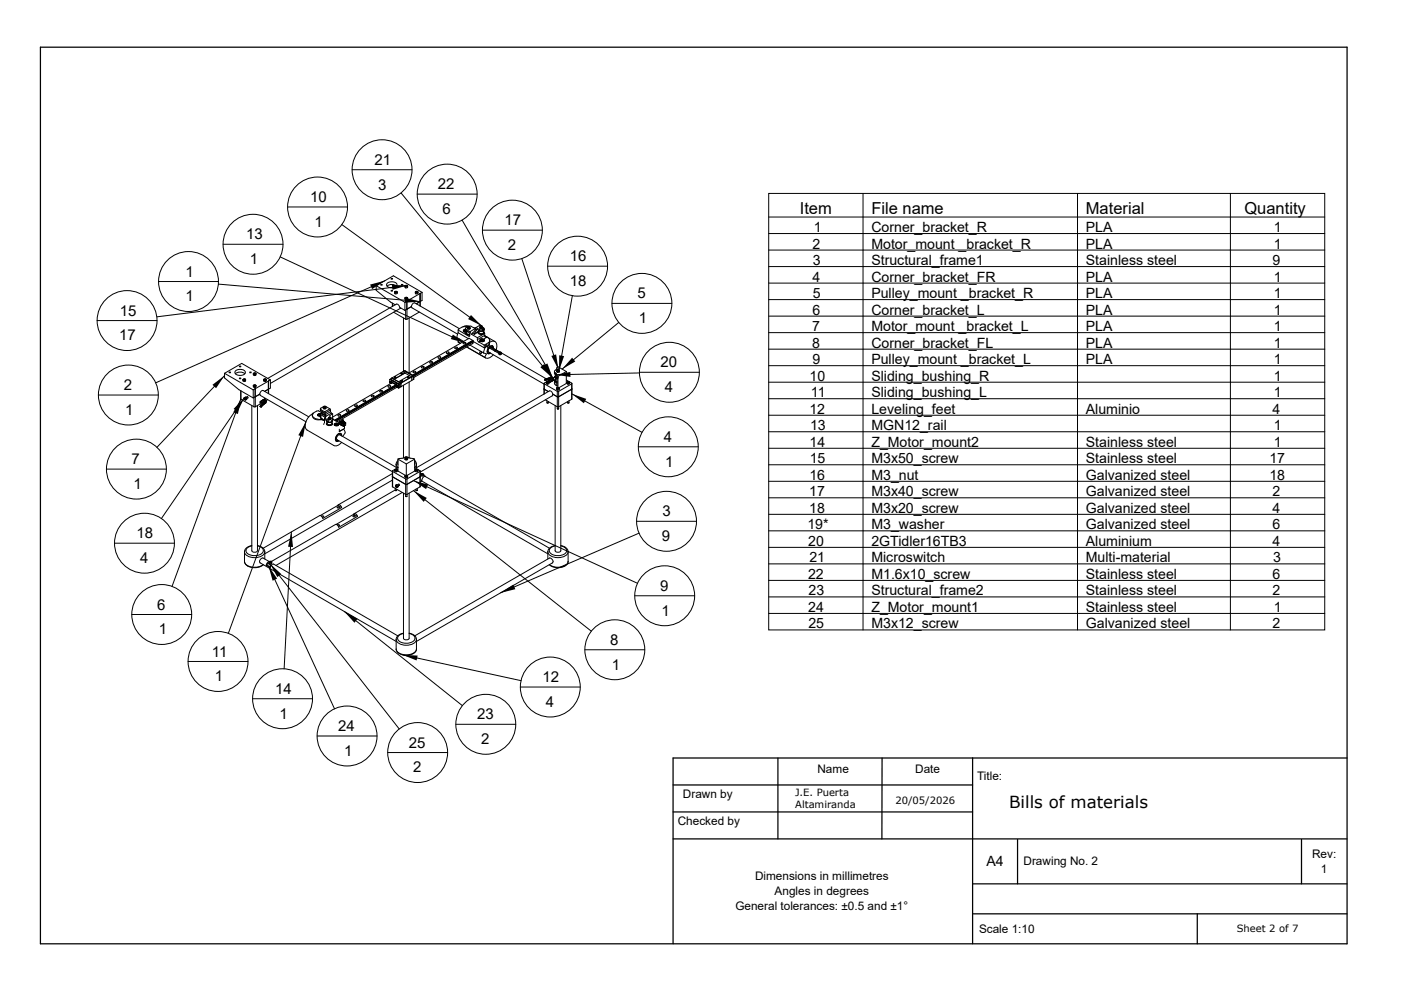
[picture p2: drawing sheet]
<svg xmlns="http://www.w3.org/2000/svg" width="297mm" height="210mm" viewBox="0 0 297 210" stroke-linecap="round" stroke-linejoin="round" font-family="sans-serif">
<g fill="none" stroke="#000" stroke-width=".21">
<path d="M74.7 36h12.7M33.6 59.7h12.7M47.3 51.8h12.7M59.4 54.5l39.3 18.3M61 43.9h12.7M72.5 47.6l29.6 21.5M81.6 59.6l-48.6 21.6M82.9 59.2h.3zM85 40.9l32 39.1M88.5 41.2h12.7M98 46.7l19.2 33.4M102.3 48.8h12.7"/>
<path d="M110.6 54.9l7.8 23.5M116.1 56.5h12.7M163 41h117.9v92.7h-117.9zM163 46h117.9M163 49.6h117.9M163 53.1h117.9M163 56.6h117.9M183 41v92.7M228.5 41v92.7M260.9 41v92.7M20.6 68h12.7M46.3 60.3l42.8 3.7"/>
<path d="M47.6 79.7l-14.3 15.2M47.6 79.2l3.6-2.1 6.1 3.5M47.6 79.2v1l3 2.5 3.1 1.7M47.6 79.2l6.1 3.5M48.6 79h.3zM49.9 79.3a1.55 1.55 0 0 1 2 0M50 78.7a1.71 1.71 0 0 1 1.9 0l.1 .3a1.28 1.28 0 0 1-2.2 0zM50.8 77.7h.3zM52.9 79h.4zM53.7 79.3v.1M53.7 79.3l.1 .3 .3 .1M53.7 79.4h.4"/>
<path d="M53.8 79.3l-.1 .1M53.9 79.3h.1M53.9 79.3l.1 .1M54 79.3h.1M54 79.3h-.1M54 79.2l.1 .1-.1 .1M54 79.2v.1M54 79.2h-.1l.1 .2M54.1 79.4v.3M54.2 79.2h.1M54.2 79.2l-.1 .2-.3-.1M54.2 79.2l-.3-.1-.1 .2"/>
<path d="M54.2 79.2l-.3-.1-.2 .2M54.2 79.2l-.1 .2M54.3 79.3l-.2 .4M79.8 60.6l3.6-2.1 6.1 3.5M79.8 60.6v1l3 2.5 1 .6M79.8 60.6l6 3.5M80.7 60.4h.3zM82.1 60.7a1.55 1.55 0 0 1 2 0M82.1 60.1a1.71 1.71 0 0 1 1.9 0l.2 .3a1.28 1.28 0 0 1-2.2 0zM82.9 61.7h.3zM83.2 64.3v.7M83.5 66.2l2.5 1.5"/>
<path d="M83.7 80l.2 .1M83.7 80v.1h.2M83.7 80h.1M83.7 62l.1 .1M83.7 62l.1 .3M83.7 61.9v.1M83.7 61.9l.5 .1M83.7 61.9h.1M83.8 61.9v.2l.3-.1M83.8 61.9h.4l-.1 .1M83.8 62.1v.2M83.8 61.9l.2 .1"/>
<path d="M84 62h.1M84 61.9l.1 .1-.3-.1M84 61.9v.1M84 61.9h-.2M84.1 62l.1 .1M84.2 62.1h-.4M84.2 62v.1M84.2 62v.3h-.4M85 65.3l-27.7 16M85 79.3h.1M85.1 79.2l-.1 .1M85.1 79.2v.1"/>
<path d="M85.1 79.2h-.1M85.1 79.2l.2 .1M85.1 79.2h.1M85.1 79.3h.1M85.1 79.3h.2M85.1 60.4h.3zM85.3 79.3h-.2M85.3 79.3h.1M85.5 67.5v11.3M85.8 78.7l1.9 1M85.8 78.7l-.3 .2M85.8 78.7l1.8 1.1"/>
<path d="M85.8 65.8l-1.1-.6a.69 .69 0 0 0-.7-.7l-27.2 15.8M85.8 64.1v1.7M85.9 79.1l-2.3 1.4M85.9 79.1h.1M85.9 79.1l-.5-.2-2.3 1.3M85.9 63.2l.1 .2M85.9 63.2l.1 .4M85.9 60.7l.1 .1M85.9 60.7l.1 .4M85.9 79.1l1.4 .8M85.9 60.6v.1M85.9 60.6l.5 .1"/>
<path d="M85.9 63.1v.2M85.9 63.1l.5 .1M85.9 60.6h.1M85.9 60.6l.1 .2h.3M85.9 60.6l.3-.1 .2 .1-.1 .2M85.9 63.1l.1 .2h.3M85.9 63.1v.1M85.9 63.1l.5 .1-.1 .1M86 60.8v.3M86 63.4v.2M86 67.7h.3M86 65.8v1.9"/>
<path d="M86 63.2v.1M86 63.2l.3 .1M86.2 60.7h.1M86.2 60.7h-.1M86.2 63.2v.1M86.2 63.2l-.1 .1M86.2 60.6l-.2 .1h.3M86.2 60.6l.1 .1M86.2 60.6v.1M86.2 63.1v.1M86.2 63.1l.1 .2M86.2 63.1l-.2 .1"/>
<path d="M86.2 63.3h.1M86.2 63.9h.1M86.2 63.9l-.4 .2M86.2 63.9v1.7M86.2 65.6l-.4 .2M86.3 63.9h-.1M86.3 63.9v3.8M86.3 60.6l-53.1 6.6M86.3 60.8h.1M86.3 63.3h.1M86.4 60.8h-.4M86.4 63.3l-.4 .1"/>
<path d="M86.4 60.7v.1M86.4 63.2v.1M86.4 60.7l-.1 .3-.3 .1M86.4 63.2l-.1 .4h-.3M86.5 80h.2v.1M86.5 80l.2 .1M86.5 80h.1M86.7 67.5v11.6M86.8 79.7l-2.3 1.3M87.2 65l.2 .3 9.6 5.6M87.2 65l-1 .6M87.2 65a.72 .72 0 0 1 .8-.7l9.4 5.4"/>
<path d="M87.3 79.9v.8M87.3 79.9l-2.3 1.4M87.6 79.8l-3 1.7M87.6 79.8h.1M87.6 79.8l-.3 .2M87.6 79.8v.7M87.6 78.8l.6 .1-.4 .2-.2-.2zM87.7 79.7v.1M87.7 79.7l-.1 .1M87.7 79.8l-.1 .7M87.7 79.8h-.1M88.1 62l.1 .1"/>
<path d="M88.1 62l.1 .3M88.1 78.8v.2M88.1 61.9v.1M88.1 61.9l.5 .1M88.1 61.9h.1M88.1 61.9l.1 .2 .3-.1M88.1 61.9l.3-.1 .2 .1-.1 .1M88.2 62.1v.2M88.2 61.9v.1M88.4 62h.1M88.4 62h-.2M88.4 61.9v.1"/>
<path d="M88.4 61.9l.1 .1-.3-.1M88.4 61.9h-.2M88.5 62l.1 .1M88.6 62.1h-.4M88.6 62v.1M88.6 62l-.1 .3h-.3M88.9 66.2l-2.6 1.5M89 62.3v2.6M89 64l-.7 .4M89 62.3l-2.7 1.6M89.1 64h-.1M89.1 62.2l-.1 .1"/>
<path d="M89.1 62.2v2.7M89.1 62.2v.1M89.1 64h.1M89.4 77.8l.5 .1-.5 .1zM89.5 62v1.7l-.4 .3M89.5 62l-.4 .3M89.8 77.8v.2M91.2 76.8l.5 .1-.5 .1zM91.6 76.8v.2M92.9 75.7h.3l.3 .2-.6 .1zM93.4 75.7v.3M94.7 74.7l.5 .1-.3 .2-.3-.2z"/>
<path d="M95.1 74.7v.3M96.5 73.7l.3-.1 .2 .2-.5 .1zM96.9 73.7v.2M97.1 72.5l.5 .3M97.1 70.6l2.2 1.3M97.1 70v.6M97.1 70l2.3 1.4 .2-.1-.1-.8-.7-.4M97.1 70.6l-.2 1 1.4 .8M97.4 71.9l-.3 .6M98.3 72.7l.5 .1-.5 .1zM98.3 70.2l.2 .2M98.3 70.2v.1"/>
<path d="M98.3 70.2l.3 .2M98.3 70.1v.3l.5 .1M98.4 70v.3h.5l.1 .5 .6 .1M98.4 70l-.1 .2M98.5 70.4h.4l-.2 .2M98.5 70.4h.1M98.5 70v.2h.2M98.5 70v.2M98.7 69.7l.1 .4M98.7 69.9l-.3 .1M98.7 70h-.2M98.7 72.7v.2"/>
<path d="M98.7 70.2l.6 .2M98.7 70.2h-.1M98.7 70.6a.67 .67 0 0 0 .9 .4M98.7 70.6v.1a.67 .67 0 0 0 .9 .4M98.8 69.9l.8 .5M98.8 69.9v.2M98.8 70.2l.3 .1M99.1 69.5l.1 .2M99.1 69.5l.1 .3M99.2 69.7h.3M99.2 69.8l.3 .1M99.2 69.7v.1"/>
<path d="M99.2 69.3h-.3a2.05 2.05 0 0 0-1.7 .6l-.1 .1M99.2 69.5h.3M99.2 69.4v.3M99.2 69.4l-.1 .1M99.3 69.4h-.1M99.3 69.3l-.1 .1M99.3 69.2h.6l.8 .5M99.3 69.2l-.6 .4 .1 .3M99.3 69.2l-.5-.1-.6 .2M99.4 71.8h.1M99.4 71.8l.9 .4v.2M99.5 71.8l-12.8 7.3"/>
<path d="M99.5 69.7v.2M99.5 69.3v.1M99.5 69.4h.1M99.5 69.4h-.2M99.5 69.4h-.3M99.5 69.4v.3M99.5 69.4l.2 .2M99.6 70.4l.4 .5M99.6 73.2l2.9 1.7M99.7 69.6l-.2 .1M99.7 69.6l-.2 .3M100 70.9l1.2 .7"/>
<path d="M100.2 72.9l.2-.4-12.7 7.3M100.2 72.2l-12.7 7.4M100.2 72.9l-12.5 7.2M100.3 70.7l-.3 .2M100.3 70.7l.3 .2M100.3 72.3l-12.7 7.4M100.3 72.3l-12.7 7.3M100.3 72.4l2.4 1.4M100.3 72.4l-12.6 7.3M100.3 69.5h.1M100.6 70.8v.1M100.7 69.7l-1.1 .7"/>
<path d="M100.7 69.7l.1 .1M100.8 69.9l-.5 .6v.2M100.8 69.9l.2 .2M100.9 69.5l-.1 .1v.3M100.9 69.5l.8 .5M101 70.1l.1-.3 .6 .4M101 70.1l-.4 .7M101.2 72.1l.3 .4M101.2 71.6v.5M101.4 70.5v.1a.71 .71 0 0 0 .7 .4 .71 .71 0 0 0 .6-.5M101.4 70.5l-.8 .4M101.5 72.5l1.2 .7"/>
<path d="M101.5 70.1l.2 .1M101.5 70.2v.3a.56 .56 0 0 0 1 0v-.3M101.5 70.3l-.1 .2M101.5 70.2l-.9 .6M101.7 70h.6M101.7 70.2h.6M101.7 70v.2M101.8 69.5l.2 .1M101.8 72.2l.4 .2M101.8 72.2v.2M101.8 72.4l-.3 .1M101.8 72.1v.1"/>
<path d="M101.8 72.1l.4 .3 .4-.2M101.9 69.4h.3M101.9 69.3l-.1 .4h.2M101.9 69.2v.4M101.9 69.2l-.3-.1-.7 .4M101.9 69.1l.2 .2M101.9 74.5l-.2 .1 .1 .4 .3-.2v-.2M101.9 69.1h.1M102 69.1l.1 .1M102 69.6v.1M102.1 74.7l-.1 .3M102.1 69.2v.1"/>
<path d="M102.1 69.1h.1M102.1 69.3v.2M102.1 72.2l.1 .1M102.1 72.2v.1M102.1 72l-.1 .2 .1 .1M102.1 72h.3M102.1 72v.2M102.1 69.1v.2M102.2 69.2v.4M102.2 69.3l.1 .4h-.3M102.2 72.4v.1M102.2 71.9l.5 .3"/>
<path d="M102.2 71.9l-.4 .3M102.2 72.3h.1M102.2 71.9h-.4v.5M102.3 71.9l-.5 .2M102.3 71.9l.3 .3M102.3 70v.2M102.3 69.4l.3 .2-.1 .2M102.3 69.5l-.3 .1M102.4 72l-.2 .3M102.4 72l.1 .2-.4 .1M102.5 69.8l-.2 .2M102.5 70.1l-.2 .1"/>
<path d="M102.5 69.8v.3M102.5 70.3l.2 .3a.78 .78 0 0 1-1.3-.1M102.5 74.9l.6 .2-.3 .7M102.6 69.7l-.1 .4M102.6 69.7v.3l-.4 .2M102.6 72.2h.1M102.6 72.1l.1 .1a.54 .54 0 0 1-.9 .2M102.7 72.2l-.5 .2M102.7 72.2v.2M102.7 70.7h.1M102.7 73.2v.6M102.7 69.9a.76 .76 0 0 1-1.3 .1"/>
<path d="M102.8 70.7l-1.6 .9M102.8 71.2l-1.6 .9M102.8 70.7v.5M102.8 71.2v.2M102.8 71.2l2.1 1.3M102.8 71.2a1.21 1.21 0 0 1 1 1.2l-.1 .2M102.8 75.8l-3.8-2.2 3.9 2.3M102.8 71.4l.3 .2M102.9 73.7l-.4 1.2M103 73.4l2.7 1.6M103 73.4l.2-.3 2.7 1.6M103.1 71.6l-.6 .4"/>
<path d="M103.2 73.5l-.5 .3M103.6 74.7l11.7 6.8M103.6 73.7a.97 .97 0 0 0-.2 1.3l.6-.1M103.7 73.8l-.4 .7 .3 .5 .3-.1-.5 .1M103.7 72.6v.6M103.7 72.6l-1 .6M103.7 73.1v.1M103.7 72.6l.1 .1M103.7 73.1l.1 .1M103.7 72.6v.5M103.7 73.8h.1M103.8 73.6l2.2 1.3"/>
<path d="M103.8 72.7a.97 .97 0 0 1 1.3-.1 .97 .97 0 0 1 .2 1.2l-.1 .4M103.8 73.2l-.3 .1 .2-.1M103.8 72.7v.5M103.8 73.8a.65 .65 0 0 0-.2 .9l.1 .1M103.8 72.3l-.1 .3M103.8 72.2v.1M103.9 73.5h.4l.2 .3M104.1 73.6l.2 .1M104.2 73.6l1.7 1.1M104.4 73.4l.2 .5M104.4 73.4l-.6 .1M104.6 75.3a1.35 1.35 0 0 1-1.8 .5"/>
<path d="M105 74.5h.1M105 74.3v.2zM105 74.4v.1M105 74.4h.1M105.1 74.3l-.1 .1M105.2 74.3h-.2M105.2 74.3l-.2 .1M106 75.2h.1M106 74.9v.3M106 75l.1 .1M106.1 75.1h.1M106.1 75h.1"/>
<path d="M106.1 75v.1M106.1 74.9l.1 .1M106.1 74.9l-.1 .1M106.1 74.9v.1M106.2 75l-.1 .1M106.2 74.8l-.2 .2M106.2 75.1l-.2 .1M106.3 74.8l-.2-.1-.3 .1-.1 .2 .3 .2M106.3 74.8h.1M106.3 74.8l-.3 .1M106.3 74.8l-.1 .3M106.3 74.8l-.3 .1v.3"/>
<path d="M106.3 74.9l9.5 5.5M117.6 78.8v.5l.2 .2M117.7 79.9a.46 .46 0 0 0 .4 .6M117.7 79.9l.4 .3M117.7 80l.4 .3M117.7 80l-.4 .2M117.7 80h.1M117.7 79.4l.2 .2M117.8 79.1v.4M117.8 79.5l.2 .1M117.8 79.1l.2 .2M117.8 79.6l-.1 .3"/>
<path d="M117.8 79.6l.1 .4 .2 .1M118 79.3v.3M118 79.6l.1 .5M118 79.3l.1 .4M118 78.8l.2 .1M118 78.8l.2 .2M118.1 79.7v2.6M118.1 79.7l.2 .1M118.2 78.7h.3M118.2 78.4v.5M118.2 78.6l-.2 .2M118.2 78.4h.1"/>
<path d="M118.2 78.4h.2zM118.2 78.9v.1M118.3 79.8v2.4M118.4 78.4h.1M118.4 78.4l-.1 .1-.1-.1M118.5 78.4v.5M118.5 78.6h.1M118.5 78.8l-.3 .1M118.5 78.9l-.3 .1M118.5 78.8v.1M118.6 78.6l-.1 .2M118.6 78.6l-.1 .3"/>
<path d="M120.1 78.8l-1.8-1-.7 .8v.4l.2 .1M120.1 78.8v2.6l-1.6 .9M120.1 78.8l-1.8 1M121.4 62.7l-2.9 15.9M129.7 64.4h12.7M131.2 68.4l-12 9.9M135.6 79h12.7M135.6 79.1l-17.8 .4M163 60.1h117.9M163 63.6h117.9M163 67.1h117.9M163 70.6h117.9"/>
<path d="M163 74.1h117.9M163 77.6h117.9M20.9 83.8h12.7M22.6 99.5h12.7M50.8 80.3h.3zM51 84.6l.1 .1M51 82.9v1.7M51 84.7l-14.5 39.7M51.1 84.7l2.7 1.6M51.1 82.9v1.8M51.5 80.6h.1M51.5 80.6l.1 .3h.3"/>
<path d="M51.5 80.6l.4 .1M51.6 80.6h-.1M51.7 84.5l.4 .4M51.8 80.6h-.1M51.8 80.6h.1M51.8 84.5l.1-.1 .2 .3M51.8 84.5l.2 .4 .1-.2M51.8 84.4l-17.6 25.6M51.8 84.4h.1M51.8 80.5l.1 .1M51.8 80.5v.1M51.8 80.5h-.1l.1 .1"/>
<path d="M51.8 84.4l-.1 .1M51.8 84.6l.2 .1M51.8 84.6l.1 .1M51.8 84.6l.2 .1h-.1M51.9 80.7v.2M51.9 80.6h-.1M51.9 84.4l.2 .3M52 84.7h.1M52 84.7h-.1M52 80.5h.1M52 80.5l-.1 .2-.3-.1M52 80.5l-.3-.1-.1 .2"/>
<path d="M52 80.5l-.3-.1-.2 .2M52.1 80.5l-.2 .2M52.1 80.6l-.2 .3M52.1 84.3l.2 .3-.2 .3M52.1 84.3l-.3 .1M52.1 84.3l-.2 .1M52.1 84.7v.2M52.1 84.7h.1M52.5 84.2l-.3 .1 .3-.1 .1 .2-.3 .2M53.4 86v30.8a.68 .68 0 0 0 1.2 0v-30.8M53.7 82.7v1.7M53.7 81.8v.1"/>
<path d="M53.7 81.8l.1 .4h.3M53.7 81.9l.4 .1M53.8 81.9h-.1M53.8 86.3h.3M53.8 84.3v2M53.9 81.9h.1M54 81.8l.1 .1M54 81.8l-.1 .1M54 81.7v.1M54 81.7l-.1 .1 .1 .1M54 81.7l.1 .2h-.1M54.1 82.5h.1"/>
<path d="M54.1 82.5v1.7M54.1 84.2l-.4 .2M54.1 82.5l-.4 .2M54.1 82v.2M54.1 82.5v3.8M54.2 81.8h.1M54.2 81.8l-.1 .1h-.3M54.2 81.8l-.4-.1v.2M54.2 81.8l-.3-.1-.2 .1M54.2 81.8l-.1 .2M54.3 81.8l-.2 .4M55.1 83.6l.1 .3 9.7 5.6"/>
<path d="M55.1 83.6l-1 .6M55.1 83.6a.72 .72 0 0 1 .7-.7l9.7 5.5M55.1 86.2l.2 .1M55.2 85.2v.5M55.2 85.7l.4 .2M55.2 85.3l.4 .3 .1-.1M55.2 85.2l.4 .2M55.2 85.7l-1.1 .6M55.2 85.3v.1M55.2 86.2h-.1M55.2 86.2l.2 .1M55.2 86.2h.1"/>
<path d="M55.3 86.1l.2 .1M55.3 86.1l-.1 .1M55.4 86.3h-.1M55.4 86.3h.1M55.4 85l.1 .1M55.4 85l.1 .3M55.5 85.9l-.2 .2M55.5 85.1v.2M55.5 86.2l-.1 .1M55.5 86.2h.1M55.5 85v.1M55.5 85h-.1"/>
<path d="M55.5 85v.3M55.6 85.4v.5M55.7 85.3v.2M55.7 85.3l.1 .1M55.7 85.5l.1 .1M55.7 85.3l-.1 .1M55.7 84.8l.1 .1M55.7 84.8l.1 .3M55.8 84.9v.2M55.8 85.8l-.1 .1M55.8 85.4v.2M55.8 85.6h.1"/>
<path d="M55.8 85.2l-.1 .1M55.8 85.2l.2 .1M55.9 85.4h.1M55.9 84.8l-.1 .1M55.9 84.8h-.2M55.9 84.8l-.1 .3M55.9 85.5h-.1M55.9 85.5h.1M55.9 85.4v.1M55.9 80.6h.1M55.9 80.6l.1 .3h.3M55.9 80.6l.4 .1"/>
<path d="M55.9 85.3l-.1 .1M55.9 85.3l-.1 .3M56 80.6h-.1M56 85.5l-.2 .1M56 85.3l-.2 .1M56.1 84.7l-.9 .5M56.1 84.7h.1M56.1 84.7v.2M56.1 80.5v.1M56.1 80.6h.1M56.2 85.2l-.2 .1M56.2 85.1l-.3 .1"/>
<path d="M56.2 85.2l.1 .1M56.2 85.1v.1M56.2 85.1h.1M56.2 84.6l-.1 .1M56.2 84.6l-.1 .3M56.2 84.8l.2 .1M56.2 80.6h.1M56.2 80.6h-.1M56.2 80.5v.1M56.2 80.5l.1 .1-.2-.1M56.2 80.5h-.1M56.3 85.5l-.8 .7"/>
<path d="M56.3 85.1l-.1 .2M56.3 85.3h-.1M56.3 85.6l-.8 .6M56.3 85.5v.1M56.3 80.7v.2M56.3 85.2v.1M56.3 85.2h.1M56.3 85.5h.1M56.3 85l-.1 .1M56.3 85h.1M56.3 85.1l.1 .1M56.3 85.1v.1"/>
<path d="M56.3 85.1h.1M56.4 85.2l-.1 .1M56.4 80.5h.1M56.4 80.5l-.1 .2-.3-.1M56.4 80.5l-.4-.1v.2M56.4 85l-.1 .1M56.4 85v.1M56.4 85.1l-.1 .2M56.4 85.2v.2l-.8 .5M56.4 84.9v.2M56.4 84.9l-.1 .1M56.4 80.5l-.3-.1-.2 .2"/>
<path d="M56.4 80.5l-.1 .2M56.4 85.1l-.2 .2M56.5 80.6l-.2 .3M56.7 84.8l-.3 .2M56.9 80.9v2.6M56.9 80.9l-2.8 1.6M56.9 82.5l-.8 .5M56.9 80.8v.1M56.9 80.8v2.7M56.9 80.8h.1M56.9 82.5v.1M57.3 80.6v1.7l-.4 .3"/>
<path d="M57.3 80.6l-.4 .2M64.8 89.5l-16.4 44.9M66.2 88.1a1.37 1.37 0 0 0 1.9 .9l.5 .1M66.2 88.1v.1M66.3 87.8a2.75 2.75 0 0 0-1.4 3.2l5.9 3.5a1.37 1.37 0 0 0 1.6-.6M66.3 87.8h.1M67.4 88v.2M67.4 88.1l.1-.2-.1 .3 .5 .1M67.4 88.1l.5 .1M67.4 88.1v.1M67.7 87.8h.2zM67.7 87.8l-.2 .1"/>
<path d="M67.7 87.8l-.3 .2 .5 .2M67.8 87.8l-.2 .1 .3 .2h-.1M67.8 88.1h-.1M67.8 87.8l.1 .1M67.8 87.8v.3M67.9 86.8l.1 .4M67.9 87.8l.1 .9M67.9 88.2h.1M68 88.7l.3 .2M68 87.2l.6 .3 .2 .8-.8-.3M68 86.9v.3M68 88v.7"/>
<path d="M68 88.5h.1M68 86.9l.8 .5M68.2 89h.1M68.2 87.6l-.3 .2 .1 .2M68.2 87.6v.2l.6 .2M68.2 87.5l-.7-.3a1.56 1.56 0 0 0-1.3 .8 1.43 1.43 0 0 0 2 1M68.3 89l.1-.1 .1 .2M68.3 89l.2 .1M68.3 88.9v.1M68.5 86.4l.2-.1v.3M68.5 86.4l.1 .3M68.5 86.4l.1 .2"/>
<path d="M68.5 89.1l.3 .2M68.5 89.1h.1M68.6 86.7l.3 .1M68.6 86.6h.3M68.6 86.6v.1M68.6 90h.1M68.7 89.9l-.1 .1M68.7 86.5h.1M68.7 86.2l-.8 .5 .1 .2M68.7 86.3v.4M68.7 86.3h.1M68.7 86.2v.1"/>
<path d="M68.8 87.9l-.4-.2-.1-.4-.1 .4 .6 .3M68.8 88.7v1.1M68.8 88.7l.9 .5M68.8 87.4l.2 .2M68.9 86.2h.1M68.9 89.1l.8 .3M68.9 86.6v.2M68.9 86.2l1 .5M68.9 86.2l-.2 .1M69 86.2l-.3 .1M69 86.5h-.3M69 88.2v.4"/>
<path d="M69 88.4v.1M69 88.2v.4l-.2 .1M69 87.6v.4M69 88.2h.1M69 88.2l.1 .1M69 88l.1 .3M69.1 86.5l-.1-.2v.3M69.1 86.5l-.2 .3M69.1 86.5l-.2 .1M69.2 89.8v.1a.71 .71 0 0 0 .7 .4 .71 .71 0 0 0 .6-.5M69.2 89.2v.1a.75 .75 0 0 0 1.3 0M69.2 89.2a.76 .76 0 0 0 1.3 .1"/>
<path d="M69.2 89.2h.1M69.4 89.6l-.2 .2M69.4 89.5v.3a.56 .56 0 0 0 .9 0v-.3M69.6 88.8l.2 .1M69.6 88.8l.2 .3M69.7 88.8h.3M69.7 88.6v.3M69.7 88.6l-.1 .2M69.7 88.6h.1M69.8 88.6h-.1M69.8 88.5v.1M69.8 88.9h.3v.1"/>
<path d="M69.8 88.9v.2M69.9 86.7l-1.1 .7M69.9 86.7l.2 .3M69.9 88.5l.1 .1M70 88.6h.1M70 88.6h-.3M70 88.6v.3M70 88.6l.2 .1M70.1 87.3l-1.1 .7M70.1 87v.3M70.1 87l-1.1 .6M70.1 87.3l.2 .4"/>
<path d="M70.1 89l-.3 .1M70.2 88.7l-.1 .3M70.2 88.7v.1M70.3 87.7l-1.2 .6M70.3 87.7l.2 .1M70.3 89.6l.2 .3a.78 .78 0 0 1-1.3-.1M70.4 89.1v.2M70.4 89.1l-.2 .1M70.4 89.3l-.2 .1M70.5 89.3h.1M70.5 87.8l-.6 .4v.3l.6 .4-.1 .2M70.5 87.8v1"/>
<path d="M70.5 88.8h.1M70.5 88.8l.1 .2M70.5 88.9l-.1 .4M70.6 89l1.4 .7M70.6 89h-.1M70.9 90v.1M70.9 90v.2M70.9 90.1l.5 .2M71 89.9l-.1 .2a.55 .55 0 0 0 .9 0l-.1-.2M71.2 93.6h.4M71.3 89.8l-.4 .2M71.3 89.8l.5 .2"/>
<path d="M71.3 89.8l-.3 .2 .4 .2M71.3 89.8l.4 .2-.3 .2M71.3 90.1h.1M71.3 89.9l-.2 .2h.3l.1-.2M71.3 89.9h.2M71.3 89.9v.2M71.4 90.2v.1M71.4 93.3l11.8 6.8M71.5 89.9v.2M71.6 93.5v.1M71.7 88l.5 .1-.3 .2-.3-.2zM71.8 90h.1"/>
<path d="M71.8 90l-.4 .3M71.8 90v.2M71.8 93.5h-.2M71.8 93.5l-.2 .1M71.9 89.9v.1M71.9 89.9h.1M71.9 91.9v.1M71.9 92l.4 .2 .1 .2M71.9 92l-.6 .7a.6 .6 0 0 0 .1 .8h.2M71.9 91.1v.5M72 89.9l.8 .6M72 89.5l.1 .1"/>
<path d="M72 89.5v.3M72 92.2l12.2 7.1M72 91.5h-.1M72.1 89.5l.1 .1M72.1 89.6h.3M72.1 89.5v.1M72.1 89.4l-.1 .1M72.1 89.5h.1M72.1 89.8l-.2 .2M72.1 89.8l-.2 .1M72.1 92.3l-.2-.1a.66 .66 0 0 0-.5 .5 .66 .66 0 0 0 .1 .6M72.2 88v.2"/>
<path d="M72.2 89.5h.1M72.2 90.1h.1M72.2 89.4l.2-.2 .9 .5M72.2 92l.2 .4M72.2 89.5v.1M72.2 89.7l.3 .1M72.3 89.5h.1M72.3 89.5h-.1M72.3 89.4v.1M72.3 89.4l-.1 .1M72.3 90.1h.1M72.3 89.4l-.2 .1"/>
<path d="M72.3 89.4l.1 .1h-.2M72.4 89.4v.1M72.4 89.5l-.2 .1M72.4 89.6h.1M72.4 89.5v.1M72.4 89.6l.2 .1M72.4 90l-.1 .1M72.4 90l-.2 .1M72.4 92.5l-.2-.6a1.13 1.13 0 0 0-.9 1.7l.5-.1M72.5 90.2l.1 .1M72.5 89.8v.1M72.5 89.7v.2"/>
<path d="M72.6 89.7h-.1M72.6 89.7l.1 .1M72.6 90.3h.1M72.6 89.1h.1M72.6 89.1l.1 .3M72.7 89.6l-.1 .1M72.7 89.6l.1 .2h-.1M72.7 89.7h.1M72.7 89.7l-.1 .1M72.7 89.7h-.1M72.7 89.2h.1M72.7 89.1h.1"/>
<path d="M72.7 89.9l.1 .1M72.7 89.1v.3M72.7 89.2l.5 .5M72.7 89.8h.1M72.7 89.1v.1M72.7 90.2l-.1 .1M72.7 90.2h-.2M72.8 89.7l-.1 .1M72.8 91.1l.4 .7-.5 .8M72.8 90v.5M72.8 90.5l.2-.2v.6l-1.1 .7M72.8 89.7h.1"/>
<path d="M72.8 89.8l-.3 .1M72.8 89.7v.1M72.8 89.8l.2 .1M72.9 89.5h.1M72.9 89.5l.1 .1M73 89.9l-.2 .1M73 90.4h.1M73 89.9v.5M73.3 89.7h.1M73.3 89.7v.5l-.3 .2M73.3 89.7l-.3 .2M73.5 87l.3-.1 .2 .2-.5 .1z"/>
<path d="M73.9 87v.2M75.3 86l.5 .1-.4 .1-.2-.1zM75.7 86v.2M77 84.9h.3l.3 .2-.6 .1zM77.5 84.9v.3M78.8 83.9l.5 .1-.4 .2-.2-.2zM79.2 83.9v.3M80.6 82.9l.3-.1 .2 .2-.5 .1zM81 82.9v.2M82.3 81.9l.6 .1-.6 .1zM82.7 80.5l-.1 .7 .2 .2M82.7 80.5l1.8 1.1"/>
<path d="M82.7 81.1h.1M82.7 81h.1M82.7 81v.1M82.8 81l-.1 .1M82.8 81.1h-.1M82.8 81.9v.2M82.8 80.4l1.8 1.1M82.8 80.4l-.1 .1M82.8 81h.1M82.8 81v.2M82.8 81.1v.1M82.8 81v.1"/>
<path d="M82.8 81.2h.1M82.9 81.1h.1M82.9 81.1l-.1 .1M82.9 81.1h-.1M82.9 81.1v.1M82.9 81.2h.1M82.9 80.9l.1 .1M82.9 80.9v.1M82.9 81h.1M82.9 81h.2M82.9 81l.1 .1M83 81h.1"/>
<path d="M83 81.1v.2M83 81.2v.1M83 80.8l-.1 .1M83 81.1h.1M83 81.3h.1M83 80.9v.1M83 80.9h.1M83 81v.1M83 81.1h.2M83 81.1l.1 .1M83.1 81.2h.1M83.1 81h.1"/>
<path d="M83.1 80.2v.1M83.1 80.2l.5 .2M83.1 80.2h.1M83.1 80.2l1.9 1.1M83.1 80.2l-.3 .2M83.1 81.1v.1M83.1 81.1l.9 .5M83.1 81.2l-12.6 7.3M83.2 99.9v3.4M83.6 80.4v.1M83.7 80.1h.2M83.7 80h.2"/>
<path d="M83.7 80.1h.1M83.7 80.1h-.1M83.7 80v.1M83.7 99.8v.2l.4 .1M83.7 99.8l.4 .1M83.7 99.8h.1M83.8 99.6l-.1 .2M83.8 80h-.1M83.9 80h-.2h.2v.1M83.9 80v.1M83.9 81.8h.1M83.9 99.8h.1"/>
<path d="M83.9 81.8l.1 .1M84 81.5h-.1M84 81.5v.1M84 99.7v.1M84 99.7l-.1 .1M84 99.6v.1M84 99.6l-.2 .1M84 99.6l.1 .1h-.3M84 81.6h.1M84 81.6l-13 7.5M84 81.8h-.1M84 81.9h.1"/>
<path d="M84 81.8h.1M84 81.9l-12.8 7.4M84 81.7l-12.9 7.5M84 81.7l-13 7.5M84 98.5l.4 .7-1.2 .7v.1M84 98.5h.1M84 98.5v.7M84 81.5v.3M84 81.6l.2 .1M84 82.1l.5 .2M84 81.9v.2M84 82.1h.1"/>
<path d="M84 81.4l-.1 .1M84 81.8l-12.9 7.4M84 81.8v.1M84.1 81.8l-.1 .1M84.1 81.8h.1M84.1 81.8v.1M84.1 81.9h.1M84.1 99.9v.2M84.1 81.6h.1M84.2 99.6h-.4l-.1 .2M84.2 99.6h.1M84.2 99.6v.1"/>
<path d="M84.2 81.9h.1M84.2 81.9v.1M84.2 82.1l-12.7 7.4M84.2 99.6l-.1 .3M84.2 99.7l-.5 .1M84.2 82h.1M84.2 81.9h-.1M84.2 99.7l-.1 .4M84.3 81.9l-.1 .1M84.3 81.9v.1M84.3 81.9v.2M84.3 81.9h-.1"/>
<path d="M84.3 81.9h.1M84.3 82h.1M84.3 82.1h.1M84.4 81.9l-.1 .2M84.4 82h.1M84.4 97.7l-.4 .8M84.4 97.9v.7M84.4 97.4v2.5l1.6 1-.1 .2M84.4 97.4l1.7 1M84.4 82v.1M84.4 82.1h.1M84.5 82h-.1"/>
<path d="M84.5 82v.1M84.5 82.1h-.1M84.5 82h.1M84.5 82.1h.1M84.5 81.6h.1M84.5 81l.5 .3M84.5 81h.1M84.5 81.6v.7M84.6 81.5v.1M84.6 81.5l-.1 .1M84.6 81.6v.7M84.6 81.6h-.1"/>
<path d="M84.6 82.3h-.1M85 82.1h.1M85 81.3v.8M85 81.3l-.4 .3M85 81.3v.7M85.1 80.8l.2 .1M85.1 80.9h.1M85.1 80.8h.1M85.1 80.9h.2M85.1 80.8h.2M85.1 80.8v.1M85.3 80.8h-.2"/>
<path d="M85.3 81h-.2h.1M85.3 80.8h-.2h.2v.1M85.3 80.8v.1M85.5 81.7v15.4M85.8 97.3l.3 .3M85.8 97.3l.3 .2M86 97.3h.3M86 97v.4M86 97.1l-.2 .2M86 97l-1.6 .4M86 97h.3zM86.1 97v.1"/>
<path d="M86.1 97.1v.3M86.1 97.1h.1M86.1 97.5v.1M86.1 98.4v2.4M86.2 97h.1M86.3 97l-.2 .1M86.3 97.1l.1 .1M86.4 97.4v.1M86.4 97.4l-.3 .1M86.4 97.5l-.3 .1M86.4 97.2v.2M86.4 97.2v.3"/>
<path d="M86.4 80.1h.1M86.5 80l-.1 .1M86.5 80v.1M86.5 80.1h.1M86.5 80.1h.2M86.7 80.1h-.2M86.7 80.1h.1M86.7 81v16.1M87.3 80.7l-2.7 1.6M87.6 80.5l-.3 .2M87.9 97.4l-1.6-.4v.4M87.9 97.4v2.5l-1.6 1"/>
<path d="M87.9 97.4l-1.8 1M87.9 97.7l.4 .8M87.9 99.2l1.1 .7v.1M87.9 97.9v.7M88.1 99.8v.2l.4 .1M88.1 99.8l.4 .1M88.1 99.8h.1M88.2 99.6l-.1 .2M88.2 99.6h.4M88.2 99.7h.3zM88.3 99.8h.1M88.3 98.5l-.4 .7"/>
<path d="M88.3 98.5v.7M88.3 99.7l.1 .1M88.3 99.7v.1M88.3 99.6v.1M88.5 99.9v.2M88.6 99.6h.1M88.6 99.6l-.1 .2h-.4M88.6 99.6l-.1 .3M88.6 99.7l-.1 .4M89.1 99.9l-.1 3.4M115.3 82.5l1 .6M115.3 81.4v2.2"/>
<path d="M115.4 81.4v2.2M115.4 81.4l2.8 1.6M115.5 80.5h.1M115.5 80.7h.1M115.5 80.5l.1 .2M115.6 80.4l-.1 .1M115.6 80.6v.1M115.6 80.4v.2M115.6 80.6h.1M115.6 80.6l.2 .1M115.6 80.4h.1M115.8 80.4h-.2"/>
<path d="M115.8 80.4h.1M115.8 80.7h.1M115.8 80.4v.3M115.8 81.1l.2 .4M115.8 81.1l.2 .2M115.9 81.1l.1 .2 .3-.1M115.9 81.1h-.1M115.9 81.1l.4-.1v.2M116 85v.5l.3-.1v-.2M116 85.5h.1M116 81.2h.1M116 80.9l-.6 .4v.1"/>
<path d="M116 80.9l.1 .1M116 80.5v.4M116 80.6l-.2 .1M116 80.5l.3 .1M116 81.3v.2M116.1 81.1v.1M116.1 81.1l-.1 .1M116.1 81l.1 .1M116.1 81v.1M116.1 81l-.1 .2M116.1 81.2h.1M116.2 81.1l-.1 .1"/>
<path d="M116.2 85.5h-.2M116.2 80.3l-.1 .1M116.3 80.6v.4M116.3 80.6l.2 .1M116.3 81l-.5 .1M116.3 81.2h.1M116.3 81.1l.1 .1M116.4 81.2l-.4 .1M116.4 80.4l.2 .1M116.4 80.6l.2 .1M116.4 80.4v.2M116.4 80.6h-.1"/>
<path d="M116.5 80.4h-.1M116.5 81.2l-.2 .3h-.3M116.5 80.7v.5M116.6 80.9l.2 .1M116.6 80.9l.1 .1M116.6 80.4v.1M116.6 80.4l-.1 .1M116.6 80.4h.1M116.6 80.5h.1M116.6 80.4h-.1M116.6 80.4h.2M116.6 80.7h-.1"/>
<path d="M116.6 80.5v.2M116.6 80.4l.1 .1M116.7 80.4l-.1 .1M116.7 80.1l-.9 .3M116.7 80l-.9 .4M116.7 80h.1M116.7 81h.1M116.7 80.4h.1M116.7 80.4h-.2M116.8 80.4l-.2 .1M116.8 80.6l-.2 .1M116.8 80.4v.2"/>
<path d="M116.8 81h-.1M116.9 80.7l.1 .2M116.9 80.7l.1 .1M116.9 80.7l.2 .1M116.9 80.3l.2 .1M116.9 80.2v.1M116.9 80.3l-.2 .1M116.9 80.2l.2 .1M117 80.1l-.1 .1M117 80.2h.1M117 80.1h.2M117 80.8v.1"/>
<path d="M117.1 80.2h.1M117.1 80.2h-.1M117.1 80.1v.1M117.1 80.1l-.1 .1M117.1 80.4l-.3 .2M117.1 80.1l-.2-.1-.9 .5M117.1 80.8l-.1 .1M117.1 80.8h-.1M117.1 80.3v.1M117.2 80.1h.1M117.2 80.1l-.3 .1M117.2 80.1l-.1 .2"/>
<path d="M117.2 80.5l.2 .2M117.2 80.5l.2 .1M117.2 80.2h.1M117.2 83.6l-.1 .4-28 16.2M117.2 83.6a.69 .69 0 0 0-.7-.7l-28.4 16.4M117.2 80.3l-.1 .1M117.2 80.2v.1M117.3 80.2l-.1 .1M117.3 80.2v.3M117.3 80.6v.1M117.3 80.7l-.8 .5M117.4 80.6v.1"/>
<path d="M117.4 80.6h.1M117.6 80.8v.7l.3 .2M117.7 80.7l.4 .3M117.7 80.7v.2l.4 .2M117.7 80l.4 .4M117.7 80.5l-.1 .4 .3 .3M117.7 86v30.8a.68 .68 0 0 0 1.2 0v-30.8M117.8 80.4l-.1 .3M117.8 80.3l.1 .5 .2 .1M117.9 81.2l.2 .1M117.9 81.7l.2 .2M117.9 81.2v.5"/>
<path d="M118 82.4l.2 .4M118 82.4l.2 .2M118 82.4a.29 .29 0 0 1 .3-.2 .29 .29 0 0 1 .3 .2M118.1 82.3l.1 .2 .3-.1M118.1 82.3l-.1 .1M118.1 82.3l.3-.1 .1 .2M118.1 80.1l.2 .1zM118.2 83h.2M118.2 83v3.8l.3-.1-.1-3.7M118.2 86.8h.1M118.2 86.8h.2M118.2 82.6v.2"/>
<path d="M118.3 82.4h.1M118.3 82.4h-.1M118.3 82.3v.1M118.3 82.3h.1M118.3 82.3l-.1 .1M118.3 82.4v.1M118.4 82.3l-.1 .1M118.4 82.3l-.2 .1M118.4 86.8h.1M118.5 82.4h.1M118.6 82.4l-.4 .2M118.6 82.4l-.1 .3-.3 .1"/>
<path d="M120.1 80.6l1.1 .7v.1M120.2 81.1l.2 .4M120.2 81.1l.2 .2M120.2 81.1a.3 .3 0 0 1 .3-.1 .3 .3 0 0 1 .3 .2M120.3 81.1l.1 .2 .3-.1M120.3 81.1h-.1M120.3 81.1l.4-.1v.2M120.4 85.5h.2M120.4 81.3v.2M120.5 81.1v.1M120.5 81.1l-.1 .1M120.5 81l.1 .1"/>
<path d="M120.5 81v.1M120.5 81l-.1 .2h.1M120.5 81.2h.1M120.6 81.1l-.1 .1M120.6 85.5h.1M120.6 85v.5l-.3-.1v-.2M120.7 81.2h.1M120.8 81.2l-.4 .1M120.8 81.1l-.1 .4h-.3M121.2 84.7l-2.9 1.6-2.7-1.5M121.2 81.4v3.3M121.2 81.4l-2.8 1.6"/>
<path d="M121.3 81.4l-.1 3.3M121.3 82.5l-2.9 1.7h-.2l-1-.6M121.3 83.6l14.8 8.1M135.3 94.8h12.7M163 81.1h117.9M163 84.6h117.9M163 88.1h117.9M163 91.6h117.9M163 95.1h117.9M163 98.6h117.9M24.3 115.2h12.7M51.8 117.1h.1"/>
<path d="M51.8 117.1v2M51.8 119.1a1.9 1.9 0 0 0 2.1 1.3 2.82 2.82 0 0 0 1.9-.6 2.66 2.66 0 0 1-3.9-.4zM53.4 115.8a1.06 1.06 0 0 0-1.1 1.4 2.44 2.44 0 0 0 3.5-.2 1.13 1.13 0 0 0-1.2-1.2M53.4 115.8a1.56 1.56 0 0 0-1.6 1.3M54.6 115.8a1.6 1.6 0 0 1 1.5 1.3M55.1 119.4l28.9 16.7M55.8 118.4l1.3 .8M55.8 118.4a.67 .67 0 0 0-.6 .3 .67 .67 0 0 0 0 .7M56.1 117.1a1.89 1.89 0 0 1-2.1 1.2 1.92 1.92 0 0 1-2.2-1.2M56.1 117.1v1.5M56.4 120l.9 .5a.72 .72 0 0 1 .7-.8l26.3 15.2M56.6 119.9l.1-.3h.2l.5 .5"/>
<path d="M56.6 119.9l.7 .4M56.6 119.9l-.2 .1M57.1 119.4l-.4 .2M57.1 119.2a.81 .81 0 0 0-.7 .8M57.1 119.2v.1M57.2 119.4l-.1-.2 .1 .4 .4-.1M57.2 119.3v.1M57.3 119.3h.1M57.3 119.6l27.3 35.1M57.3 119.2h.1M57.3 119.2l-.1 .1M57.3 119.1h.1"/>
<path d="M57.3 119.1v.1M57.3 119.1v.2M57.4 119.2v.1M57.4 119.1v.2M57.4 119.1v.1M57.5 119.1h-.4l.1 .2M57.5 119.1l.1 .1-.1 .1h-.3M57.5 119.1l.1 .1M57.6 119.3l-.4 .1M57.6 119.3v.2M57.6 119.2h.1M57.6 119.2v.1"/>
<path d="M57.6 119.2v.3M61.8 112.9l-1.6 29M68.2 109.5l.4 .1-.3 .1M71.5 107.7l.1-.2 .4 .2-.2 .1zM71.5 111.4h.5l-.3 .2M71.6 107.2l.2-.1h.2l.4 .6M71.6 107.2l-3.7 2.2M71.6 107.2l.8 .5M72.4 107.7l-4 2.3a.65 .65 0 0 0-.7-.6l-11.9 6.9M74.8 109.5l.1-.1 .4 .1-.4 .1zM75 109.1l.2-.1h.2l.4 .6M75 109.1l-3.7 2.2"/>
<path d="M75 109.1l.8 .5M75.8 109.6l-4 2.3a.65 .65 0 0 0-.7-.6l-13.6 7.8M83.2 101.1l2.9 1.7 3-1.7M83.2 101.9l-27.1 15.6M83.2 100.5l-11.5 6.6M83.2 100v3.3M83.2 103.3l2.8 1.6M83.2 100l2.8 1.6M83.8 103.6l.1 .5 .2-.1v-.2M83.8 104l-8.7 5M83.8 104.1h.3M83.9 103l.3 .2-.1 .2z"/>
<path d="M83.9 103.2h.2M83.9 103.2l.1 .1M84 103.4h.1M84 103.1l.1 .1M84 103.1l-.1 .1M84 103.1h.1M84.1 103.2h.1M84.1 103.2l-.1 .1M84.1 103l-.2-.1 .4-.1 .1 .4M84.1 103l.1 .3M84.1 103h.1M84.3 102.9l.3-.1 .1 .2"/>
<path d="M84.4 103.2l-.3 .2 .1-.1M84.4 103.2l-.2 .1M84.7 102.9l-.3 .2M85.3 104.5l-26.8 15.5M85.5 104.6v30.8a.68 .68 0 0 0 1.2 0v-30.8M85.9 101.1v.2h.4M85.9 101.1h.4M85.9 101v.1M86 101.6h.3M86 101.6v3.3M86 100.9l.3 .1zM86 105.3h.3"/>
<path d="M86.1 101h.1M86.1 100.9v.1M86.3 101.1v.2M86.3 101.6l-.1 3.8-.2-.1v-.4M86.4 100.9l-.1 .2M86.4 100.9l-.4-.1-.1 .2M86.4 100.9v.1M86.4 101h-.5M86.4 101l-.1 .3M87.7 104.1l37.7 29.8M87.7 102l47.5 21.8M88.2 104.1h.2"/>
<path d="M88.5 103.6l-.1 .5-.2-.1v-.2M89 103.3l-2.7 1.6h-.3M89 100v3.3M89 100l-2.7 1.6M89.1 100.5l.2 .1h-.2M89.2 100.8l-.1 .1M89.4 100.8l-.2-.2 .1 .4 .4-.1M89.4 100.7v.1M89.4 102l26.8 15.5M89.4 100.7h.1M89.4 100.6v.1M89.6 100.7h.1"/>
<path d="M89.6 100.7h-.2M89.6 100.5v.2l-.2-.1M89.6 100.5v.2M89.6 100.5l-.2 .1M89.6 100.5l-.3 .1 .1 .1M89.6 100.5l.1 .2h-.3M89.6 100.5l.1 .2M89.7 100.9l.1-.2 .4 .4M89.7 100.7l-.3 .1M89.7 100.7v.2M90.2 101.1a1.27 1.27 0 0 0-.9 1.1l-.2 .1M90.2 101.1l26.3 15.2"/>
<path d="M116.2 117.1h.1M116.2 117.1a1.9 1.9 0 0 0 2.1 1.2 1.9 1.9 0 0 0 2.2-1.2M116.2 117.1v1.5M117.1 119.4a.69 .69 0 0 0-.6-1l-28.6 16.5M117.1 119.4l-28.8 16.7M117.7 115.8a1.13 1.13 0 0 0-1.2 1.2 2.4 2.4 0 0 0 3.5 .2 1.06 1.06 0 0 0-1.1-1.4M117.7 115.8a1.56 1.56 0 0 0-1.5 1.3M118.9 115.8a1.6 1.6 0 0 1 1.6 1.3M120.4 119.1a2.18 2.18 0 0 1-2.9 1.3l-1-.6M120.5 119.1a1.86 1.86 0 0 1-2.1 1.3 2.82 2.82 0 0 1-1.9-.6M120.5 117.1v2M135 110.6h12.7"/>
<path d="M135.5 113.1l-29.4 12.7M163 102.1h117.9M163 105.6h117.9M163 109.1h117.9M163 112.6h117.9M163 116.1h117.9M163 119.6h117.9M27.9 130.4h12.7M56.9 120.1l14 30.3M73 129.7l25 20M84 137.7a1.89 1.89 0 0 0 2.1 1.2 1.93 1.93 0 0 0 2.2-1.2M84 135.7v2"/>
<path d="M84 137.7a2.17 2.17 0 0 0 2.9 1.3 1.55 1.55 0 0 0 1.4-1.3M85.3 138.9l25.2 5.5M85.5 134.4a1.13 1.13 0 0 0-1.2 1.2 2.4 2.4 0 0 0 3.6 .2 1.06 1.06 0 0 0-1.2-1.4M86.7 134.3a1.42 1.42 0 0 1 1.5 1.7 2.82 2.82 0 0 1-4.1 0 1.42 1.42 0 0 1 1.4-1.7M88.3 137.7h.1M88.3 135.7v2M124 137.9h12.7M134.6 126.4h12.7M163 123.1h117.9M163 126.6h117.9M163 130.1h117.9M39.9 140.3h12.7"/>
<path d="M53.6 148.2h12.7M67.2 156.2h12.7M82.2 159.7h12.7M96.6 153.7h12.7M110.3 145.8h12.7"/>
<circle cx="81" cy="36" r="6.4"/>
<circle cx="40" cy="59.7" r="6.4"/>
<circle cx="53.6" cy="51.8" r="6.4"/>
<circle cx="67.3" cy="43.9" r="6.4"/>
<circle cx="94.8" cy="41.2" r="6.4"/>
<circle cx="108.6" cy="48.8" r="6.4"/>
<circle cx="122.5" cy="56.5" r="6.4"/>
<circle cx="26.9" cy="68" r="6.4"/>
<circle cx="136.1" cy="64.4" r="6.4"/>
<circle cx="141.9" cy="79" r="6.4"/>
<circle cx="27.2" cy="83.8" r="6.4"/>
<circle cx="28.9" cy="99.5" r="6.4"/>
<circle cx="141.7" cy="94.8" r="6.4"/>
<circle cx="30.6" cy="115.2" r="6.4"/>
<circle cx="141.3" cy="110.6" r="6.4"/>
<circle cx="34.3" cy="130.4" r="6.4"/>
<circle cx="130.3" cy="137.9" r="6.4"/>
<circle cx="140.9" cy="126.4" r="6.4"/>
<circle cx="46.2" cy="140.3" r="6.4"/>
<circle cx="59.9" cy="148.2" r="6.4"/>
<circle cx="73.6" cy="156.2" r="6.4"/>
<circle cx="88.5" cy="159.7" r="6.4"/>
<circle cx="103" cy="153.7" r="6.4"/>
<circle cx="116.7" cy="145.8" r="6.4"/>
</g>
<g fill="#000">
<path d="M78.5 60.4l3.1-.8-2.7 1.7zM83.1 60.4l3.2 .2-3.1 .9zM86 63.2l3.1 .8-3.2 .2zM96 71l2.7 1.8-3.1-.9zM99.9 66.8l2.2 2.3-2.9-1.4zM114.6 77.9l.8-.7 1.6 2.8zM115.1 77.6l1-.5 1.1 3zM116.9 75.5l1-.3 .5 3.2zM118.6 75.4l1 .2-1.1 3zM117.8 79.5l3.1-.6 .1 1.1zM121.3 75.9l.7 .8-2.8 1.6zM45 81.6l2.6-1.9-1.8 2.7z"/>
<path d="M51.8 84.4l-1.4 3-.9-.6zM51 84.7l-.6 3.1-.9-.3zM64.8 89.5l-.6 3.2-.9-.4zM121.3 83.6l3 1-.5 1zM61.8 112.9l.3 3.2-1-.1zM87.7 104.1l2.8 1.5-.7 .9zM87.7 102l3.1 .8-.5 1zM56.9 120.1l1.9 2.7-1 .4zM57.3 119.6l2.3 2.2-.8 .6zM73 129.7l2.8 1.6-.7 .8zM85.3 138.9l3.3 .2-.3 1zM106.1 125.8l2.7-1.8 .5 1z"/>
</g>
<g fill="none" stroke="#000" stroke-width=".26">
<path d="M8.6 10h277v190.2h-277zM142.7 166.5h63.5M142.7 172.3h63.5M142.7 178h142.9M164.9 160.8v17.2M187 160.8v17.2M206.2 160.8v39.4M215.7 178.1v9.4M275.9 178.1v9.4M285.6 160.8h-142.9v39.4M206.2 187.5h79.4M206.2 193.9h79.4"/>
<path d="M253.8 193.9v6.3"/>
</g>
<g font-size="3.5">
<text x="169.6" y="45.3">Item</text>
<text x="184.7" y="45.3">File name</text>
<text x="230.2" y="45.3">Material</text>
<text x="263.9" y="45.3">Quantity</text>
<text x="214" y="171.4">Bills of materials</text>
</g>
<g font-size="3.2">
<text x="79.4" y="35">21</text>
<text x="80.2" y="40.2">3</text>
<text x="92.9" y="40.1">22</text>
<text x="65.7" y="42.9">10</text>
<text x="93.8" y="45.4">6</text>
<text x="107" y="47.8">17</text>
<text x="52.2" y="50.8">13</text>
<text x="66.7" y="48.1">1</text>
<text x="107.7" y="53.1">2</text>
<text x="39.3" y="58.7">1</text>
<text x="53" y="56.1">1</text>
<text x="120.8" y="55.4">16</text>
<text x="39.3" y="64">1</text>
<text x="120.8" y="60.7">18</text>
<text x="135.2" y="63.3">5</text>
<text x="25.4" y="67">15</text>
<text x="135.4" y="68.6">1</text>
<text x="25.3" y="72.2">17</text>
<text x="140" y="77.9">20</text>
<text x="26.2" y="82.8">2</text>
<text x="141" y="83.2">4</text>
<text x="26.6" y="88">1</text>
<text x="140.8" y="93.7">4</text>
<text x="27.9" y="98.5">7</text>
<text x="141" y="99">1</text>
<text x="28.3" y="103.8">1</text>
<text x="140.5" y="109.6">3</text>
<text x="29" y="114.2">18</text>
<text x="29.7" y="119.5">4</text>
<text x="140.3" y="114.8">9</text>
<text x="140" y="125.4">9</text>
<text x="33.3" y="129.3">6</text>
<text x="140.3" y="130.6">1</text>
<text x="33.6" y="134.6">1</text>
<text x="129.3" y="136.8">8</text>
<text x="44.9" y="139.3">11</text>
<text x="129.7" y="142.1">1</text>
<text x="45.6" y="144.6">1</text>
<text x="58.3" y="147.2">14</text>
<text x="115" y="144.7">12</text>
<text x="115.7" y="150">4</text>
<text x="59.3" y="152.5">1</text>
<text x="71.7" y="155.1">24</text>
<text x="101.2" y="152.6">23</text>
<text x="72.9" y="160.4">1</text>
<text x="86.7" y="158.6">25</text>
<text x="102" y="157.9">2</text>
<text x="87.6" y="163.9">2</text>
</g>
<g font-size="3">
<text x="172.2" y="52.7">2</text>
<text x="172.5" y="49.3">1</text>
<text x="184.7" y="49.3">Corner_bracket_R</text>
<text x="184.7" y="52.7">Motor_mount _bracket_R</text>
<text x="230.2" y="49.3">PLA</text>
<text x="230.2" y="52.7">PLA</text>
<text x="270.1" y="49.3">1</text>
<text x="270.1" y="52.7">1</text>
<text x="172.3" y="59.7">4</text>
<text x="172.4" y="56.2">3</text>
<text x="184.7" y="56.2">Structural_frame1</text>
<text x="184.7" y="59.7">Corner_bracket_FR</text>
<text x="230.2" y="56.2">Stainless steel</text>
<text x="230.2" y="59.7">PLA</text>
<text x="269.8" y="56.2">9</text>
<text x="270.1" y="59.7">1</text>
<text x="172.3" y="63.2">5</text>
<text x="184.7" y="63.2">Pulley_mount _bracket_R</text>
<text x="230.2" y="63.2">PLA</text>
<text x="270.1" y="63.2">1</text>
<text x="172.2" y="70.3">7</text>
<text x="172.2" y="66.8">6</text>
<text x="184.7" y="66.8">Corner_bracket_L</text>
<text x="184.7" y="70.3">Motor_mount _bracket_L</text>
<text x="230.2" y="66.8">PLA</text>
<text x="230.2" y="70.3">PLA</text>
<text x="270.1" y="66.8">1</text>
<text x="270.1" y="70.3">1</text>
<text x="172.2" y="73.8">8</text>
<text x="172.2" y="77.3">9</text>
<text x="184.7" y="73.8">Corner_bracket_FL</text>
<text x="184.7" y="77.3">Pulley_mount _bracket_L</text>
<text x="230.2" y="73.8">PLA</text>
<text x="230.2" y="77.3">PLA</text>
<text x="270.1" y="73.8">1</text>
<text x="270.1" y="77.3">1</text>
<text x="171.7" y="80.8">10</text>
<text x="184.7" y="80.8">Sliding_bushing_R</text>
<text x="270.1" y="80.8">1</text>
<text x="171.6" y="87.8">12</text>
<text x="171.9" y="84.3">11</text>
<text x="184.7" y="84.3">Sliding_bushing_L</text>
<text x="184.7" y="87.8">Leveling_feet</text>
<text x="230.2" y="87.8">Aluminio</text>
<text x="269.8" y="87.8">4</text>
<text x="270.1" y="84.3">1</text>
<text x="171.7" y="94.8">14</text>
<text x="171.8" y="91.3">13</text>
<text x="184.7" y="91.3">MGN12_rail</text>
<text x="184.7" y="94.8">Z_Motor_mount2</text>
<text x="230.2" y="94.8">Stainless steel</text>
<text x="270.1" y="91.3">1</text>
<text x="270.1" y="94.8">1</text>
<text x="171.6" y="101.8">16</text>
<text x="171.7" y="98.3">15</text>
<text x="184.7" y="98.3">M3x50_screw</text>
<text x="184.7" y="101.8">M3_nut</text>
<text x="230.2" y="98.3">Stainless steel</text>
<text x="230.2" y="101.8">Galvanized steel</text>
<text x="269.1" y="98.3">17</text>
<text x="269.1" y="101.8">18</text>
<text x="171.6" y="105.3">17</text>
<text x="184.7" y="105.3">M3x40_screw</text>
<text x="230.2" y="105.3">Galvanized steel</text>
<text x="269.8" y="105.3">2</text>
<text x="171.2" y="112.3">19*</text>
<text x="171.6" y="108.8">18</text>
<text x="184.7" y="108.8">M3x20_screw</text>
<text x="184.7" y="112.3">M3_washer</text>
<text x="230.2" y="108.8">Galvanized steel</text>
<text x="230.2" y="112.3">Galvanized steel</text>
<text x="269.8" y="112.3">6</text>
<text x="269.8" y="108.8">4</text>
<text x="171.3" y="115.8">20</text>
<text x="171.6" y="119.3">21</text>
<text x="184.7" y="115.8">2GTidler16TB3</text>
<text x="184.7" y="119.3">Microswitch</text>
<text x="230.2" y="115.8">Aluminium</text>
<text x="230.2" y="119.3">Multi-material</text>
<text x="269.8" y="115.8">4</text>
<text x="269.9" y="119.3">3</text>
<text x="171.3" y="122.8">22</text>
<text x="184.7" y="122.8">M1.6x10_screw</text>
<text x="230.2" y="122.8">Stainless steel</text>
<text x="269.8" y="122.8">6</text>
<text x="171.3" y="129.8">24</text>
<text x="171.5" y="126.3">23</text>
<text x="184.7" y="126.3">Structural_frame2</text>
<text x="184.7" y="129.8">Z_Motor_mount1</text>
<text x="230.2" y="126.3">Stainless steel</text>
<text x="230.2" y="129.8">Stainless steel</text>
<text x="269.8" y="126.3">2</text>
<text x="270.1" y="129.8">1</text>
<text x="171.4" y="133.2">25</text>
<text x="184.7" y="133.2">M3x12_screw</text>
<text x="230.2" y="133.2">Galvanized steel</text>
<text x="269.8" y="133.2">2</text>
<text x="209.1" y="183.8">A4</text>
</g>
<g font-size="2.5">
<text x="173.3" y="164">Name</text>
<text x="194" y="163.9">Date</text>
<text x="207.2" y="165.5">Title:</text>
<text x="144.8" y="169.4">Drawn by</text>
<text x="143.7" y="175.1">Checked by</text>
<text x="217" y="183.5">Drawing No. 2</text>
<text x="278.2" y="182">Rev:</text>
<text x="280.1" y="185.1">1</text>
<text x="160.1" y="186.8">Dimensions in millimetres</text>
<text x="164.2" y="189.9">Angles in degrees</text>
<text x="155.9" y="193">General tolerances: ±0.5 and ±1°</text>
<text x="207.6" y="198">Scale 1:10</text>
</g>
<g font-size="2.1">
<text x="168.6" y="168.9">J.E. Puerta</text>
<text x="168.6" y="171.5">Altamiranda</text>
<text x="189.8" y="170.5">20/05/2026</text>
<text x="262.2" y="197.7">Sheet 2 of 7</text>
</g>
</svg>
